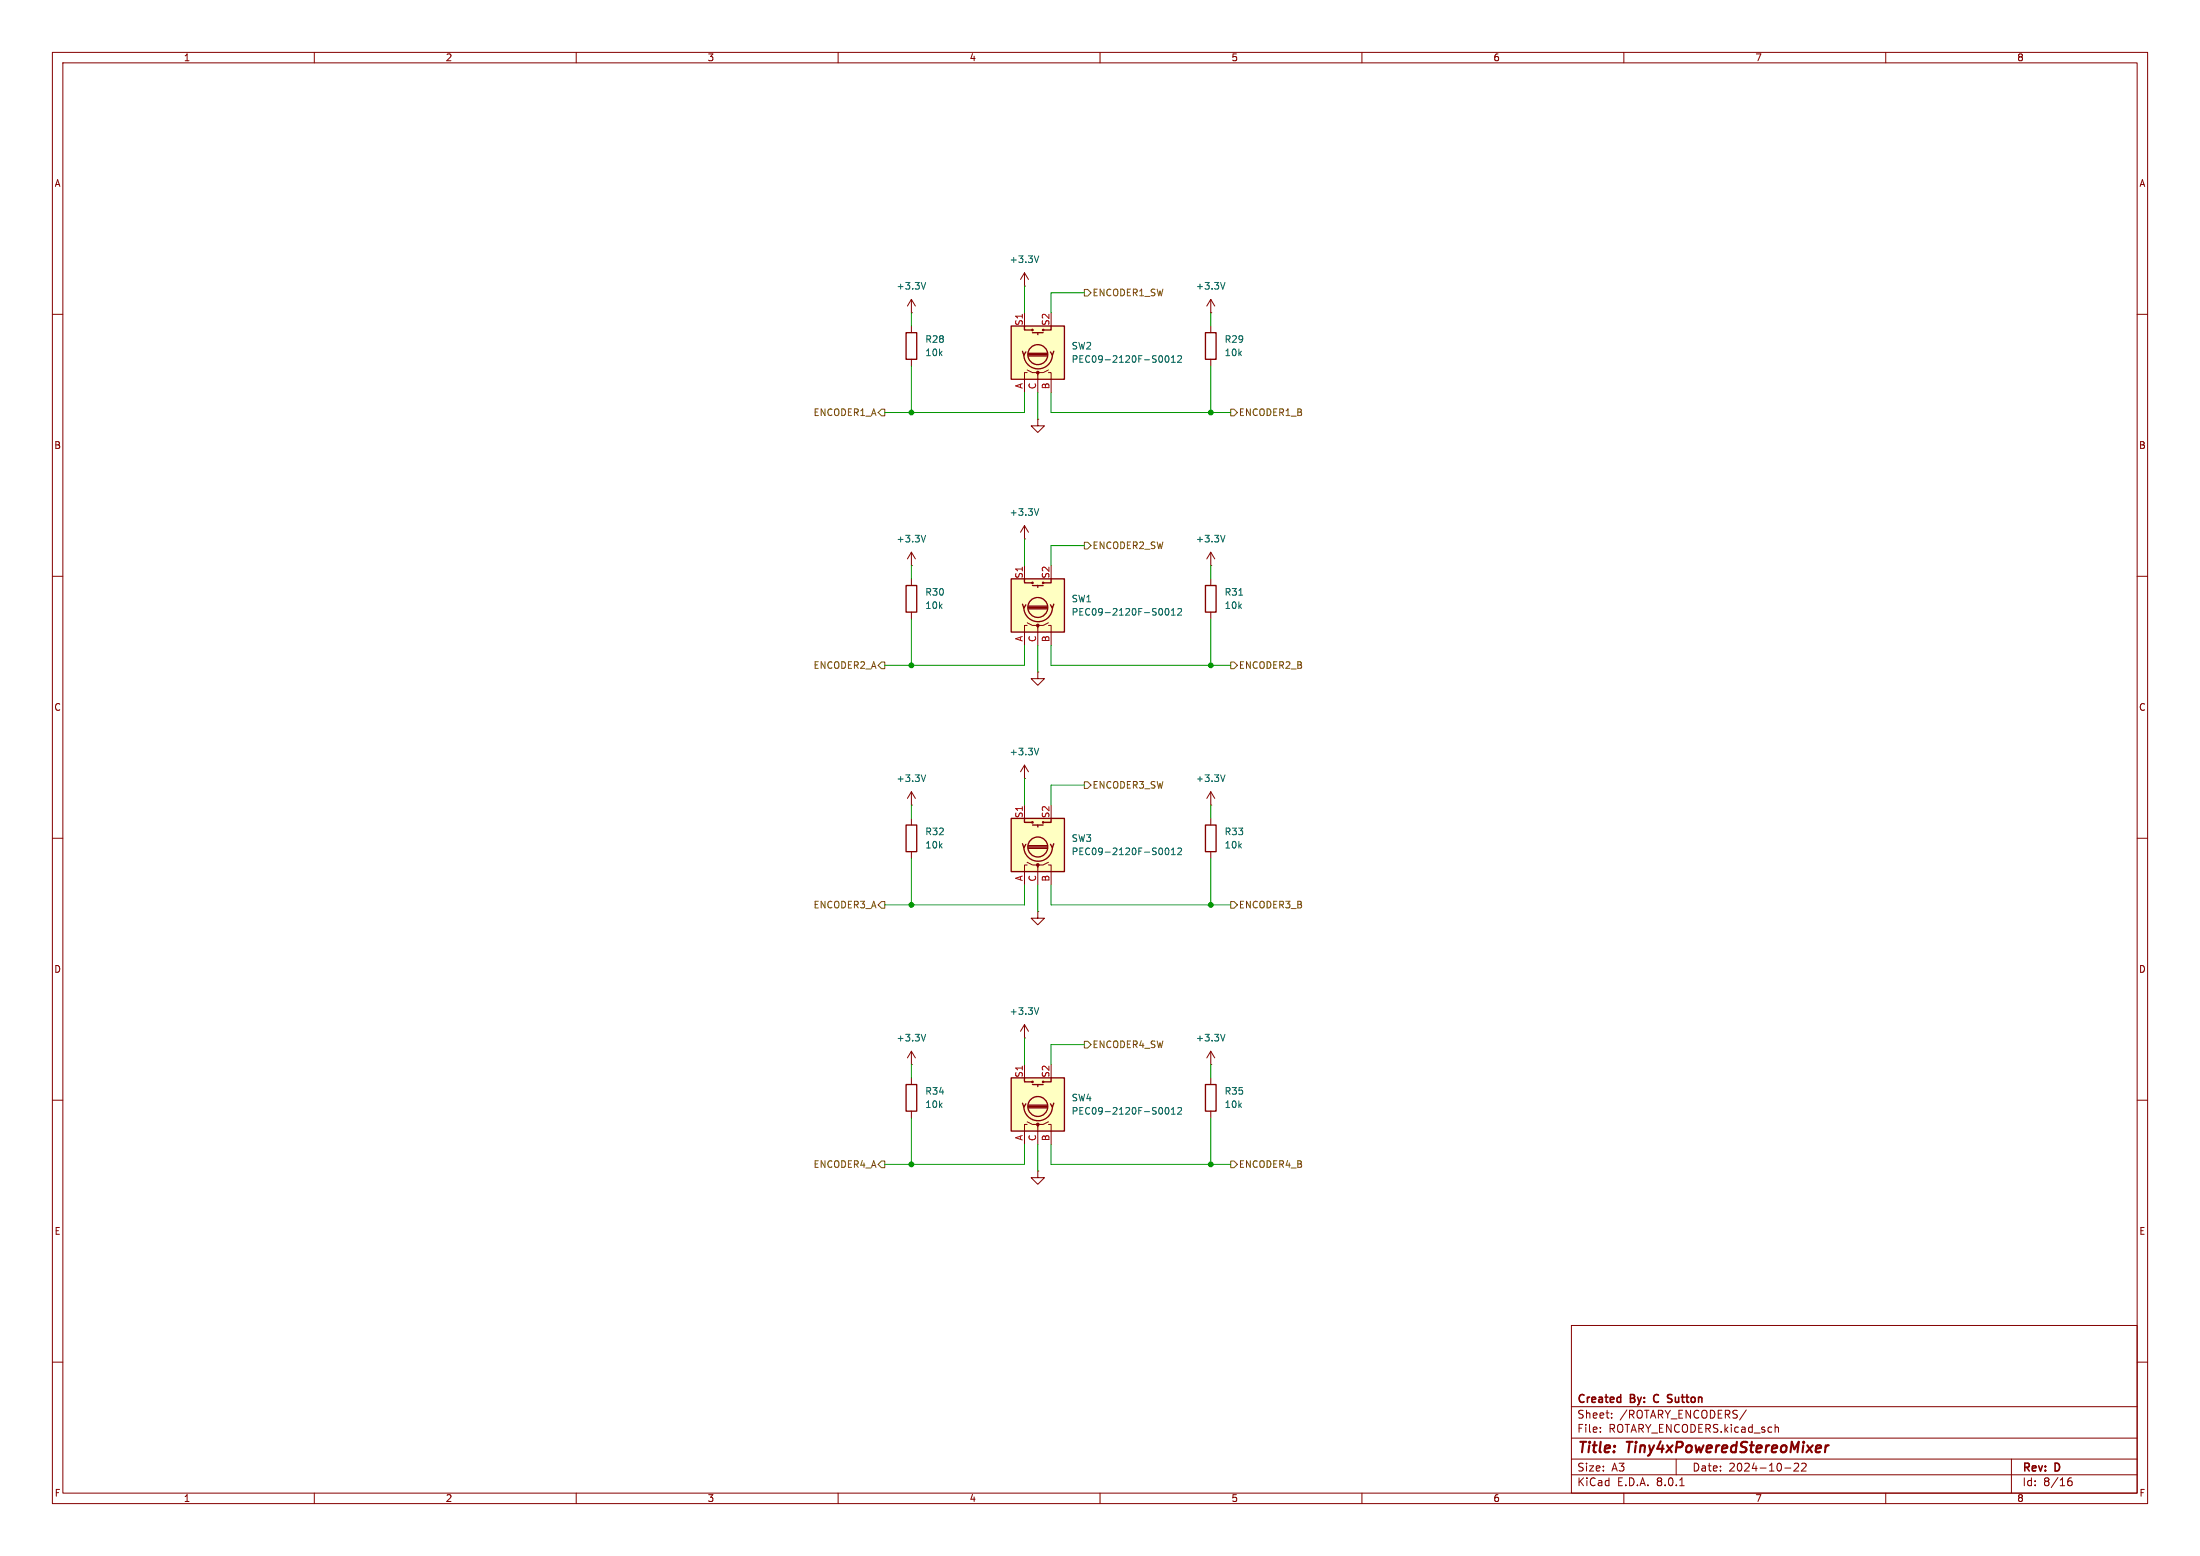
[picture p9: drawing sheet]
<svg xmlns="http://www.w3.org/2000/svg" width="420mm" height="297mm" viewBox="0 0 420 297" stroke-linecap="round" stroke-linejoin="round" font-family="sans-serif">
<g fill="none" stroke="#840000" stroke-width=".19">
<path d="M10 10h400v277h-400zM12 12h396v273h-396zM60 10v2M110 10v2M160 10v2M210 10v2M260 10v2M310 10v2M360 10v2M10 60h2M174 59.7h.1M174 57.2l-.8 1.2"/>
<path d="M174 57.2v2.5M174 57.2l.8 1.2M408 60h2M10 110h2M231.1 108h.1M231.1 105.4l-.7 1.3M231.1 105.4v2.6M231.1 105.4l.8 1.3M408 110h2M10 160h2M408 160h2M198.1 174v1.3h1.3l-1.3 1.2-1.3-1.2h1.3"/>
<path d="M198.1 174h.1M10 210h2M408 210h2M10 260h2M300 253h108v32h-108zM408 260h2M300 278.5h108M300 274.5h108M300 268.5h108M305.5 273.2v.2M305.5 272.5v.1M307.7 270.5v.2"/>
<path d="M307.7 269.8v.1M320 278.5v3M333.4 269.1l-1.3 1.9M339.1 272.4l.3 .1 .1 .1v.8M343.3 279.4v.5l-.9 .9h1M344.7 279.4v.5l-.8 .9h.9M384 278.5v6.5M60 285v2M110 285v2M160 285v2M210 285v2M260 285v2"/>
<path d="M300 281.5h108M310 285v2M320.7 283.6h.8M340.7 280.2h1.2M360 285v2M394.7 282.9l.3-.2h.4l.2 .2v.4l-.3 .3h-.3l-.3-.3M395.4 282.1a.6 .6 0 0 0-.7 .6"/>
</g>
<path d="M348.5 275.9l-.1 1.3M349.1 275.9l-.4 .1-.2 .3" fill="none" stroke="#840000" stroke-width=".4"/>
<path d="M309.3 266.7l.1 .1M309.4 266.2v1.5M309.4 267.6l-.1 .1M315.8 266.4l-.1 .4 .1 .7M318.5 266.8l.5 .2M318.5 266.3h.7M319 267.6l-.5 .1" fill="none" stroke="#840000" stroke-width=".3"/>
<path d="M176.7 53.9l-.4 1.3M233.9 102.2l-.5 1.2" fill="none" stroke="#006464" stroke-width=".19"/>
<path d="M193 110.5h10.2v10.2h-10.2z" fill="#ffffc2"/>
<g fill="none" stroke="#840000" stroke-width=".25">
<path d="M230.1 63.5h2.1v5.1h-2.1zM173 111.8h2v5h-2zM193 110.5h10.2v10.2h-10.2zM195.2 115.3l.3 .8 .3-.7M195.5 116a2.73 2.73 0 0 0 2.7 2.7 2.73 2.73 0 0 0 2.7-2.7M195.6 110.5v.8h1.5M196.3 116.2h3.6M196.3 116h3.6M196.3 115.7h3.6M197.1 111.8h2M198.1 111.8v.3M200.7 110.5v.8h-1.6"/>
<path d="M201.2 115.3l-.3 .8-.4-.7M230.1 157.5h2.1v5.1h-2.1zM173 207h2v5.1h-2zM230.1 207h2.1v5.1h-2.1z"/>
<circle cx="197.1" cy="111.3" r=".13"/>
<circle cx="198.1" cy="116" r="1.9"/>
<circle cx="199.1" cy="111.3" r=".13"/>
</g>
<circle cx="198.1" cy="119.4" r=".25" fill="#840000" stroke="#840000" stroke-width=".19"/>
<g fill="none" stroke="#840000" stroke-width=".19">
<path d="M195.6 54.6h.1M195.6 52.1v2.5M195.6 52.1l-.8 1.2M195.6 52.1l.7 1.2M231.1 62.2v1.3M231.1 68.6v1.3M198.1 80v1.3h1.3l-1.3 1.3-1.3-1.3h1.3M198.1 80h.1M174 108h.1M174 105.4v2.6M174 110.5v1.3M174 116.8v1.3"/>
<path d="M174 105.4l-.8 1.3M174 105.4l.8 1.3M195.6 102.9h.1M195.6 100.3v2.6M195.6 108v2.5M195.6 100.3l-.8 1.3M195.6 100.3l.7 1.3M196.1 119.4h-.5v3.8M196.1 118.9l1 .5h1v.5M200.2 119.4h.5v3.8M200.2 118.9l-1.1 .5h-1v3.8M198.1 128.3v1.2h1.3l-1.3 1.3-1.3-1.3h1.3"/>
<path d="M198.1 128.3h.1M174 153.7h.1M174 151.1v2.6M174 151.1l-.8 1.3M174 151.1l.8 1.3M195.6 148.6h.1M195.6 146.1v2.5M195.6 146.1l-.8 1.2M195.6 146.1l.7 1.2M231.1 153.7h.1M231.1 151.1l-.7 1.3M231.1 151.1v2.6"/>
<path d="M231.1 156.2v1.3M231.1 151.1l.8 1.3M231.1 162.6v1.2M195.6 198.1h.1M195.6 195.6v2.5M195.6 195.6l-.8 1.3M195.6 195.6l.7 1.3M174 205.7v1.3M174 212.1v1.3M231.1 203.2h.1M231.1 200.7v2.5M231.1 205.7v1.3"/>
<path d="M231.1 212.1v1.3M231.1 200.7l-.7 1.2M231.1 200.7l.8 1.2"/>
</g>
<g fill="none" stroke="#006464" stroke-width=".19">
<path d="M198.3 48.8l-.4 1.3M198.3 97.1l-.4 1.3M176.7 102.2l-.4 1.2M221.9 116.4v.8M222.6 116.2l.1-.1a.68 .68 0 0 1 .5 .7 .68 .68 0 0 1-.5 .6 .84 .84 0 0 1-.1-1.2zM223.6 117.4h.8M223.6 116.5l.4-.4v1.3M224.8 116.3l.5-.2 .3 .4-.8 .9h.8M176.7 147.9l-.4 1.3M198.3 142.8l-.4 1.3M233.9 147.9l-.5 1.3M198.3 192.3l-.4 1.3"/>
<path d="M233.9 197.4l-.5 1.3"/>
</g>
<path d="M193 205.7h10.2v10.2h-10.2z" fill="#ffffc2"/>
<g fill="none" stroke="#840000" stroke-width=".25">
<path d="M193 205.7h10.2v10.2h-10.2zM195.2 210.6l.3 .7 .3-.6M195.5 211.2a2.73 2.73 0 0 0 2.7 2.7 2.73 2.73 0 0 0 2.7-2.7M195.6 205.7v.8h1.5M196.3 211.5h3.6M196.3 211.2h3.6M196.3 210.9h3.6M197.1 207h2M198.1 207v.4M200.7 205.7v.8h-1.6M201.2 210.6l-.3 .7-.4-.6"/>
<circle cx="197.1" cy="206.5" r=".13"/>
<circle cx="198.1" cy="211.2" r="1.9"/>
<circle cx="199.1" cy="206.5" r=".13"/>
</g>
<circle cx="198.1" cy="214.6" r=".25" fill="#840000" stroke="#840000" stroke-width=".19"/>
<path d="M195.6 203.2v2.5M196.1 214.6h-.5v3.8M196.1 214.1l1 .5h1v.5M200.2 214.6h.5v3.8M200.2 214.1l-1.1 .5h-1v3.8" fill="none" stroke="#840000" stroke-width=".19"/>
<path d="M221.9 211.6v.8M222.6 211.5l.1-.1a.68 .68 0 0 1 .5 .6 .68 .68 0 0 1-.5 .7 .84 .84 0 0 1-.1-1.2zM223.6 212.7h.8M223.6 211.8l.4-.4v1.3M224.8 211.5l.5-.1 .3 .4-.8 .9h.8" fill="none" stroke="#006464" stroke-width=".19"/>
<path d="M193 62.2h10.2v10.2h-10.2z" fill="#ffffc2"/>
<g fill="none" stroke="#840000" stroke-width=".25">
<path d="M193 62.2h10.2v10.2h-10.2zM195.2 67.1l.3 .7 .3-.6M195.5 67.7a2.73 2.73 0 0 0 2.7 2.7 2.73 2.73 0 0 0 2.7-2.7M195.6 62.2v.8h1.5M196.3 67.9h3.6M196.3 67.7h3.6M196.3 67.4h3.6M197.1 63.5h2M198.1 63.5v.4M200.7 62.2v.8h-1.6M201.2 67.1l-.3 .7-.4-.6M173 157.5h2v5.1h-2z"/>
<circle cx="197.1" cy="63" r=".13"/>
<circle cx="198.1" cy="67.7" r="1.9"/>
<circle cx="199.1" cy="63" r=".13"/>
</g>
<circle cx="198.1" cy="71.1" r=".25" fill="#840000" stroke="#840000" stroke-width=".19"/>
<path d="M195.6 59.7v2.5M231.1 59.7h.1M231.1 57.2l-.7 1.2M231.1 57.2v2.5M231.1 57.2l.8 1.2M196.1 71.1h-.5v3.8M196.1 70.6l1 .5h1v.5M200.2 71.1h.5v3.8M200.2 70.6l-1.1 .5h-1v3.8M174 156.2v1.3M174 162.6v1.2" fill="none" stroke="#840000" stroke-width=".19"/>
<path d="M233.9 53.9l-.5 1.3M221.9 68.1v.8M222.6 67.9h.1a.68 .68 0 0 1 .5 .6 .68 .68 0 0 1-.5 .7 .84 .84 0 0 1-.1-1.3zM223.6 69.2h.8M223.6 68.3l.4-.4v1.3M224.8 68l.5-.1 .3 .4-.8 .9h.8" fill="none" stroke="#006464" stroke-width=".19"/>
<path d="M193 156.2h10.2v10.2h-10.2z" fill="#ffffc2"/>
<g fill="none" stroke="#840000" stroke-width=".25">
<path d="M173 63.5h2v5.1h-2zM230.1 111.8h2.1v5h-2.1zM193 156.2h10.2v10.2h-10.2zM195.6 156.2v.8h1.5M197.1 157.5h2M198.1 157.5v.4M200.7 156.2v.8h-1.6M195.2 161l.3 .8 .3-.6M195.5 161.7a2.73 2.73 0 0 0 2.7 2.7 2.73 2.73 0 0 0 2.7-2.7M196.3 161.9h3.6M196.3 161.7h3.6M196.3 161.4h3.6"/>
<path d="M201.2 161l-.3 .8-.4-.6"/>
<circle cx="197.1" cy="157" r=".13"/>
<circle cx="199.1" cy="157" r=".13"/>
<circle cx="198.1" cy="161.7" r="1.9"/>
</g>
<circle cx="198.1" cy="165.1" r=".25" fill="#840000" stroke="#840000" stroke-width=".19"/>
<g fill="none" stroke="#840000" stroke-width=".19">
<path d="M174 62.2v1.3M174 68.6v1.3M231.1 110.5v1.3M231.1 116.8v1.3M195.6 153.7v2.5M196.1 165.1h-.5v3.8M196.1 164.6l1 .5h1v.5M200.2 165.1h.5v3.8M200.2 164.6l-1.1 .5h-1v3.8M174 203.2h.1M174 200.7l-.8 1.2M174 200.7v2.5"/>
<path d="M174 200.7l.8 1.2M198.1 223.5v1.3h1.3l-1.3 1.3-1.3-1.3h1.3M198.1 223.5h.1"/>
</g>
<path d="M236.5 113.6h.7M221.9 162.1v.8M222.6 161.9h.1a.68 .68 0 0 1 .5 .6 .68 .68 0 0 1-.5 .6 .84 .84 0 0 1-.1-1.2zM223.6 163.1h.8M223.6 162.2l.4-.3v1.2M224.8 162l.5-.1 .3 .3-.8 .9h.8M176.7 197.4l-.4 1.3" fill="none" stroke="#006464" stroke-width=".19"/>
<path d="M207 55.2h.6l.7 .7-.7 .6h-.6zM168.3 78.1h.6v1.3h-.6l-.7-.7zM234.9 78.1h.7l.6 .6-.6 .7h-.7zM207 103.5h.6l.7 .6-.7 .7h-.6zM168.3 126.4h.6v1.2h-.6l-.7-.6zM234.9 126.4h.7l.6 .6-.6 .6h-.7zM207 149.2h.6l.7 .7-.7 .6h-.6zM168.3 172.1h.6v1.3h-.6l-.7-.7zM234.9 172.1h.7l.6 .6-.6 .7h-.7zM207 198.8h.6l.7 .6-.7 .6h-.6zM168.3 221.6h.6v1.3h-.6l-.7-.7zM234.9 221.6h.7l.6 .6-.6 .7h-.7z" fill="none" stroke="#725600" stroke-width=".19"/>
<g fill="none" stroke="#009600" stroke-width=".19">
<path d="M174 59.7v2.5M195.6 54.6v5.1M207 55.9h-6.3v3.8M231.1 59.7v2.5M174 69.9v8.8M195.6 74.9v3.8h-26.7M198.1 74.9v5.1M200.7 74.9v3.8h34.2M231.1 69.9v8.8M174 108v2.5M174 118.1v8.9M195.6 102.9v5.1"/>
<path d="M207 104.1h-6.3v3.9M231.1 108v2.5M231.1 118.1v8.9M195.6 123.2v3.8h-26.7M198.1 123.2v5.1M200.7 123.2v3.8h34.2M174 153.7v2.5M195.6 148.6v5.1M207 149.9h-6.3v3.8M231.1 153.7v2.5M174 163.8v8.9M195.6 168.9v3.8h-26.7"/>
<path d="M198.1 168.9v5.1M200.7 168.9v3.8h34.2M231.1 163.8v8.9M195.6 198.1v5.1M207 199.4h-6.3v3.8M174 203.2v2.5M174 213.4v8.8M195.6 218.4v3.8h-26.7M198.1 218.4v5.1M200.7 218.4v3.8h34.2M231.1 203.2v2.5M231.1 213.4v8.8"/>
</g>
<g fill="#009600" stroke="#009600" stroke-width=".19">
<circle cx="231.1" cy="172.7" r=".46"/>
<circle cx="231.1" cy="222.2" r=".46"/>
<circle cx="231.1" cy="127" r=".46"/>
<circle cx="231.1" cy="78.7" r=".46"/>
<circle cx="174" cy="172.7" r=".46"/>
<circle cx="174" cy="222.2" r=".46"/>
<circle cx="174" cy="78.7" r=".46"/>
<circle cx="174" cy="127" r=".46"/>
</g>
<g font-size="2.8" fill="#840000">
<text x="301" y="277.9">Title:</text>
<text x="310.6" y="277.9">Tiny4xPoweredStereoMixer</text>
</g>
<g font-size="2.1" fill="#840000">
<text x="301" y="268.2">Created</text>
<text x="311.3" y="268.2">By:</text>
<text x="316.4" y="268.2">C</text>
<text x="319.6" y="268.2">Sutton</text>
<text x="301" y="273.7">File:</text>
<text x="301" y="271">Sheet:</text>
<text x="307.1" y="273.7">ROTARY_ENCODERS.kicad_sch</text>
<text x="309.2" y="271">/ROTARY_ENCODERS/</text>
<text x="301" y="281.1">Size:</text>
<text x="307.6" y="281.1">A3</text>
<text x="323" y="281.1">Date:</text>
<text x="330" y="281.1">2024-10-22</text>
<text x="386" y="281.3">Rev:</text>
<text x="392.4" y="281.3">D</text>
<text x="301" y="283.9">KiCad</text>
<text x="308.7" y="283.9">E.D.A.</text>
<text x="316.3" y="283.9">8.0.1</text>
<text x="386" y="283.9">Id:</text>
<text x="390.1" y="283.9">8/16</text>
</g>
<g font-size="1.8" fill="#840000">
<text x="35" y="11.9">1</text>
<text x="85" y="11.9">2</text>
<text x="135" y="11.9">3</text>
<text x="185" y="11.9">4</text>
<text x="235" y="11.9">5</text>
<text x="285" y="11.9">6</text>
<text x="335" y="11.9">7</text>
<text x="385" y="11.9">8</text>
<text x="10.3" y="35.9">A</text>
<text x="408.3" y="35.9">A</text>
<text x="10.3" y="85.9">B</text>
<text x="408.2" y="85.9">B</text>
<text x="10.3" y="135.9">C</text>
<text x="408.2" y="135.9">C</text>
<text x="10.3" y="185.9">D</text>
<text x="408.2" y="185.9">D</text>
<text x="10.3" y="235.9">E</text>
<text x="408.3" y="235.9">E</text>
<text x="10.3" y="285.9">F</text>
<text x="35" y="286.9">1</text>
<text x="85" y="286.9">2</text>
<text x="135" y="286.9">3</text>
<text x="185" y="286.9">4</text>
<text x="235" y="286.9">5</text>
<text x="285" y="286.9">6</text>
<text x="335" y="286.9">7</text>
<text x="385" y="286.9">8</text>
<text x="408.3" y="285.9">F</text>
</g>
<g font-size="1.8" fill="#006464">
<text x="192.6" y="50.4">+3.3V</text>
<text x="171" y="55.5">+3.3V</text>
<text x="228.2" y="55.5">+3.3V</text>
<text x="176.5" y="65.6">R28</text>
<text x="233.7" y="65.6">R29</text>
<text x="176.5" y="68.2">10k</text>
<text x="204.5" y="69.4">PEC09-2120F-S0012</text>
<text x="204.5" y="66.9">SW2</text>
<text x="233.7" y="68.2">10k</text>
<text x="192.6" y="98.7">+3.3V</text>
<text x="171" y="103.7">+3.3V</text>
<text x="228.2" y="103.7">+3.3V</text>
<text x="176.5" y="113.9">R30</text>
<text x="233.7" y="113.9">R31</text>
<text x="176.5" y="116.4">10k</text>
<text x="204.5" y="117.7">PEC09-2120F-S0012</text>
<text x="204.5" y="115.2">SW1</text>
<text x="233.7" y="116.4">10k</text>
<text x="171" y="149.5">+3.3V</text>
<text x="192.6" y="144.4">+3.3V</text>
<text x="228.2" y="149.5">+3.3V</text>
<text x="176.5" y="159.6">R32</text>
<text x="204.5" y="160.9">SW3</text>
<text x="233.7" y="159.6">R33</text>
<text x="176.5" y="162.2">10k</text>
<text x="204.5" y="163.4">PEC09-2120F-S0012</text>
<text x="233.7" y="162.2">10k</text>
<text x="192.6" y="193.9">+3.3V</text>
<text x="171" y="199">+3.3V</text>
<text x="228.2" y="199">+3.3V</text>
<text x="176.5" y="209.1">R34</text>
<text x="233.7" y="209.1">R35</text>
<text x="176.5" y="211.7">10k</text>
<text x="204.5" y="213">PEC09-2120F-S0012</text>
<text x="204.5" y="210.4">SW4</text>
<text x="233.7" y="211.7">10k</text>
</g>
<g font-size="1.8" fill="#725600">
<text x="208.5" y="56.7">ENCODER1_SW</text>
<text x="155.2" y="79.6">ENCODER1_A</text>
<text x="236.4" y="79.6">ENCODER1_B</text>
<text x="208.5" y="105">ENCODER2_SW</text>
<text x="155.2" y="127.9">ENCODER2_A</text>
<text x="236.4" y="127.9">ENCODER2_B</text>
<text x="208.5" y="150.7">ENCODER3_SW</text>
<text x="155.2" y="173.6">ENCODER3_A</text>
<text x="236.4" y="173.6">ENCODER3_B</text>
<text x="208.5" y="200.3">ENCODER4_SW</text>
<text x="155.2" y="223.1">ENCODER4_A</text>
<text x="236.4" y="223.1">ENCODER4_B</text>
</g>
<g font-size="1.8" fill="#a90000">
<text x="195.3" y="62.3" transform="rotate(-90 195.3 62.3)">S1</text>
<text x="200.4" y="62.3" transform="rotate(-90 200.4 62.3)">S2</text>
<text x="195.3" y="74.3" transform="rotate(-90 195.3 74.3)">A</text>
<text x="197.9" y="74.4" transform="rotate(-90 197.9 74.4)">C</text>
<text x="200.4" y="74.4" transform="rotate(-90 200.4 74.4)">B</text>
<text x="195.3" y="110.5" transform="rotate(-90 195.3 110.5)">S1</text>
<text x="200.4" y="110.5" transform="rotate(-90 200.4 110.5)">S2</text>
<text x="195.3" y="122.6" transform="rotate(-90 195.3 122.6)">A</text>
<text x="197.9" y="122.7" transform="rotate(-90 197.9 122.7)">C</text>
<text x="200.4" y="122.7" transform="rotate(-90 200.4 122.7)">B</text>
<text x="195.3" y="156.3" transform="rotate(-90 195.3 156.3)">S1</text>
<text x="200.4" y="156.3" transform="rotate(-90 200.4 156.3)">S2</text>
<text x="195.3" y="168.3" transform="rotate(-90 195.3 168.3)">A</text>
<text x="197.9" y="168.4" transform="rotate(-90 197.9 168.4)">C</text>
<text x="200.4" y="168.4" transform="rotate(-90 200.4 168.4)">B</text>
<text x="195.3" y="205.8" transform="rotate(-90 195.3 205.8)">S1</text>
<text x="200.4" y="205.8" transform="rotate(-90 200.4 205.8)">S2</text>
<text x="195.3" y="217.8" transform="rotate(-90 195.3 217.8)">A</text>
<text x="197.9" y="217.9" transform="rotate(-90 197.9 217.9)">C</text>
<text x="200.4" y="217.9" transform="rotate(-90 200.4 217.9)">B</text>
</g>
</svg>
